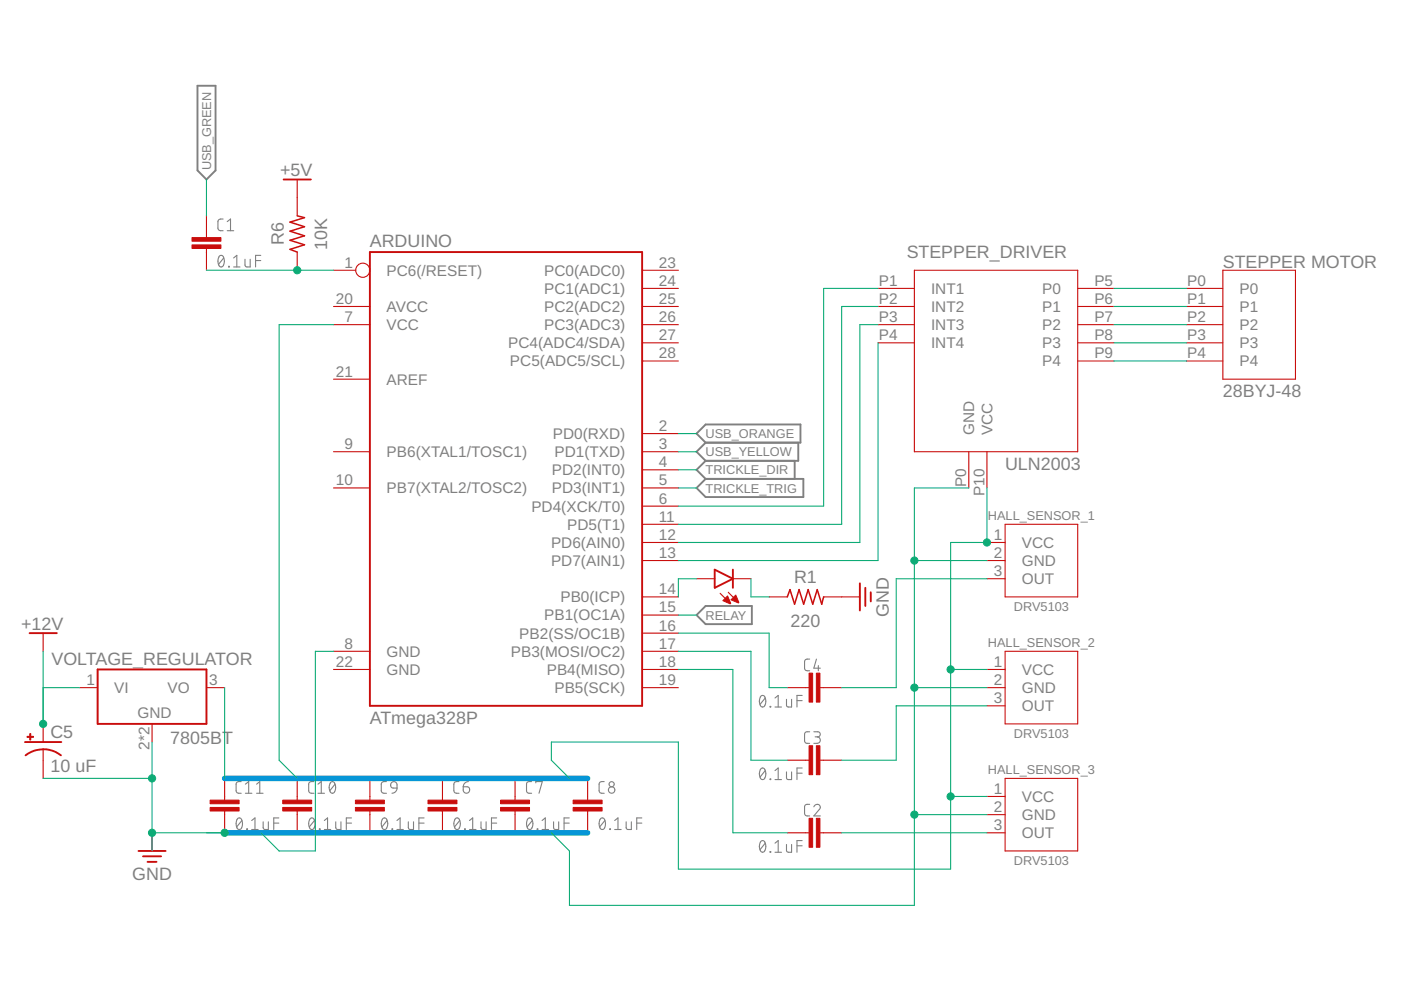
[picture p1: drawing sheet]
<svg xmlns="http://www.w3.org/2000/svg" width="297mm" height="210mm" viewBox="0 0 297 210" stroke-linecap="round" stroke-linejoin="round" font-family="sans-serif">
<g fill="none" stroke="#808080" stroke-width=".23">
<path d="M46.5 54.3a.57 .57 0 0 1 .6-.1 .57 .57 0 0 1 .4 .6 1.39 1.39 0 0 1-.6 1.8 1.49 1.49 0 0 1-.4-2.3zM47.3 46.4l-.9 .1-.2 .5v1.5l.4 .4h.7M47.4 54.7l-1.1 1.3M48.2 48.9h1.4M48.2 47l.7-.6v2.5M48.5 56.5l.1 .1zM49.5 56.6h1.4M49.5 54.7l.7-.6v2.5M51.9 55v1.2l.2 .3 .3 .1h.6v-1.6M54.2 55.2h1.1M55.3 54.1h-1.1v2.5M171.7 139.7l-.9 .1-.2 .5v1.5l.4 .4h.7"/>
<path d="M173.1 139.7l-.5 2h1.3M161.4 147.5a.69 .69 0 0 1 .8 .1 .69 .69 0 0 1 .1 .8 1.06 1.06 0 0 1-.8 1.5 1.74 1.74 0 0 1-.1-2.4zM162.2 148l-1.1 1.4M163.3 149.8l.1 .1zM164.3 148l.7-.6v2.5M164.3 149.9h1.4M166.8 148.3v1.3l.4 .3h.6v-1.6M169 148.5h1.1M170.1 147.4h-1.1v2.5M171.7 155.2h-.9l-.2 .5v1.5l.4 .4h.7M172.6 155.2h.8a.54 .54 0 0 1 .5 .5 .54 .54 0 0 1-.5 .5h-.6M173.2 156.2a.69 .69 0 0 1 .7 .7 .69 .69 0 0 1-.7 .7h-.6"/>
<path d="M173.5 141.1v1.1M50.4 173.5a.69 .69 0 0 1 .8 .1 .69 .69 0 0 1 .2 .7 1.04 1.04 0 0 1-.8 1.6 1.71 1.71 0 0 1-.2-2.4zM51.1 165.7l-.8 .1-.2 .5v1.5l.3 .3 .7 .1M51.3 174l-1.1 1.3M52 168.2h1.4M52 166.3l.7-.6v2.5M52.3 175.7l.2 .2zM53.4 175.9h1.3M53.4 174l.7-.6v2.5M54.4 168.2h1.4M54.4 166.3l.7-.6v2.5M55.8 174.2v1.4l.4 .3h.7v-1.7"/>
<path d="M58 174.5h1.1M59.1 173.4h-1.1v2.5M65.8 173.5a.69 .69 0 0 1 .8 .1 .69 .69 0 0 1 .2 .7 1.04 1.04 0 0 1-.8 1.6 1.71 1.71 0 0 1-.2-2.4zM66.5 165.7l-.8 .1-.3 .5 .2 1.7 .4 .2h.5M66.7 174l-1.1 1.3M67.4 168.2h1.4M67.4 166.3l.7-.6v2.5M67.7 175.7l.2 .2zM68.8 175.9h1.3M68.8 174l.6-.6v2.5M70.1 165.9a.59 .59 0 0 1 .6-.1 .59 .59 0 0 1 .4 .5 1.42 1.42 0 0 1-.6 1.9 1.53 1.53 0 0 1-.4-2.3zM71 166.3l-1.1 1.3"/>
<path d="M71.2 174.2v1.3l.1 .3 .3 .1h.7v-1.7M73.4 174.5h1.1M74.5 173.4h-1.1v2.5M81.1 173.6a.56 .56 0 0 1 .7-.1 .56 .56 0 0 1 .3 .6 1.38 1.38 0 0 1-.6 1.8 1.47 1.47 0 0 1-.4-2.3zM81.9 165.7l-.8 .1-.3 .5 .1 1.7 .5 .2h.5M82.1 174l-1.1 1.3M83 166a.68 .68 0 0 1 .7-.2 .68 .68 0 0 1 .5 .6v.7h-.8a.65 .65 0 0 1-.4-1.1zM83.1 175.7l.1 .2zM84.2 175.9h1.3M84.2 174l.6-.6v2.5M84.2 167.1l-.3 .8-.8 .3M86.6 174.2v1.3l.1 .3 .3 .1h.7v-1.7"/>
<path d="M88.8 174.5h1.1M89.9 173.4h-1.1v2.5M96.5 173.6a.58 .58 0 0 1 .7-.1 .58 .58 0 0 1 .3 .6 1.38 1.38 0 0 1-.6 1.8 1.23 1.23 0 0 1-.6-1.8zM97.3 165.7l-.8 .1-.3 .5 .1 1.7 .5 .2h.5M97.5 174l-1.1 1.3M98.2 166.8h.8a.68 .68 0 0 1 .6 .8 .68 .68 0 0 1-.7 .6 .68 .68 0 0 1-.7-.7zM98.5 175.7l.1 .2zM99.3 165.7l-.8 .4-.3 .7M99.5 175.9h1.4M99.5 174l.7-.6v2.5M102 174.2v1.4l.4 .3h.7v-1.7M104.2 174.5h1.1"/>
<path d="M105.3 173.4h-1.1v2.5M112 173.5a.69 .69 0 0 1 .8 .1 .69 .69 0 0 1 .2 .7 1.06 1.06 0 0 1-.8 1.6 1.71 1.71 0 0 1-.2-2.4zM112.7 165.7l-.9 .1-.2 .5 .1 1.7 .5 .2h.5M112.9 174l-1.1 1.3M113.6 166v-.3h1.4l-.7 2.5M113.9 175.7l.1 .2zM114.9 175.9h1.4M114.9 174l.7-.6v2.5M117.4 174.2v1.4l.4 .3h.6v-1.7M119.6 174.5h1.1M120.7 173.4h-1.1v2.5M127.4 173.5a.69 .69 0 0 1 .8 .1 .69 .69 0 0 1 .2 .7 1.04 1.04 0 0 1-.8 1.6 1.71 1.71 0 0 1-.2-2.4z"/>
<path d="M128.1 165.7l-.9 .1-.2 .5v1.5l.4 .3 .7 .1M128.2 174l-1.1 1.3M129.3 175.7l.1 .2zM130.3 175.9h1.4M130.3 174l.7-.6v2.5M132.8 174.2v1.4l.4 .3h.7v-1.7M135 174.5h1.1M136.1 173.4h-1.1v2.5M161.3 178.4l.1-.1a.69 .69 0 0 1 .7 .1 .69 .69 0 0 1 .2 .8 1.06 1.06 0 0 1-.8 1.5 1.76 1.76 0 0 1-.2-2.3zM161.3 163l.1-.1a.69 .69 0 0 1 .7 .1 .69 .69 0 0 1 .2 .8 1.06 1.06 0 0 1-.8 1.5 1.76 1.76 0 0 1-.2-2.3zM162.2 178.8l-1.1 1.3M162.2 163.4l-1.1 1.4"/>
<path d="M163.3 165.2l.1 .1zM164.3 178.8l.7-.6v2.5M164.3 163.4l.7-.6v2.5M164.3 165.3h1.4M166.8 179v1.4l.4 .3h.6v-1.7M166.8 163.7v1.3l.4 .3h.6v-1.6M169 179.3h1.1M169 163.9h1.1M170.1 162.8h-1.1v2.5M170.1 178.2h-1.1v2.5M171.7 170.5l-.7 .1-.4 .5v1.5l.4 .4h.7M172.6 171.1a.67 .67 0 0 1 .9-.5 .67 .67 0 0 1 .2 1l-1.1 1.4h1.3"/>
<path d="M163.3 180.6l.1 .1zM164.3 180.7h1.4"/>
<circle cx="129.7" cy="166.3" r=".54"/>
<circle cx="129.7" cy="167.5" r=".68"/>
</g>
<path d="M41.9 18.2h3.8v17.9l-1.9 2-1.9-2zM147.7 91.9l1.9-1.9h20.1v3.9h-20.1zM149.6 93.9l-1.9 1.9 1.9 1.9M149.6 97.7l-1.9 1.9 1.9 1.9M168.5 97.7v3.8M169.2 93.9v3.8h-19.6M149.6 101.5h20.7v3.9h-20.7l-1.9-1.9zM147.7 130.4l1.9-1.9h9.8v3.8h-9.8z" fill="none" stroke="#808080" stroke-width=".4"/>
<g fill="none" stroke="#c90d0c" stroke-width=".4">
<path d="M60.1 38.1h5.8M78.4 53.4h57.7v96.2h-57.7zM6.3 134.2h5.7M151.5 120.8l3.9 1.9-3.9 1.9zM155.4 120.8v3.8M182.3 123.7v5.7M183.5 124.6v3.9M184.6 125.6v1.9M5.3 157.3h7.7M20.7 141.9h23.1v11.6h-23.1zM5.4 160.1a6.1 6.1 0 0 1 7.5 0M29.4 180.4h5.7"/>
<path d="M30.3 181.6h3.9M31.3 182.7h1.9"/>
</g>
<g fill="none" stroke="#c90d0c" stroke-width=".23">
<path d="M63 38.1v7.7M43.8 45.8v4.6M43.8 52.7v4.6M63 53.4v3.9M70.7 57.3h4.7M136.1 57.3h7.7M193.9 57.3h34.6v38.5h-34.6zM259.3 57.3h15.4v23.1h-15.4zM70.7 68.8h7.7M70.7 65h7.7M136.1 68.8h7.7M136.1 65h7.7"/>
<path d="M136.1 76.5h7.7M136.1 72.7h7.7M136.1 61.2h7.7M186.2 68.8h7.7M186.2 65h7.7M186.2 72.7h7.7M186.2 61.2h7.7M228.5 68.8h7.7M228.5 65h7.7M228.5 76.5h7.7M228.5 72.7h7.7M228.5 61.2h7.7"/>
<path d="M251.6 68.8h7.7M251.6 65h7.7M251.6 76.5h7.7M251.6 72.7h7.7M251.6 61.2h7.7M70.7 95.8h7.7M70.7 80.4h7.7M136.1 95.8h7.7M136.1 99.6h7.7M136.1 91.9h7.7M205.4 95.8v7.7M209.3 95.8v7.7"/>
<path d="M70.7 103.5h7.7M136.1 103.5h7.7M136.1 118.9h7.7M136.1 115h7.7M136.1 111.2h7.7M136.1 107.3h7.7M209.3 118.9h3.8M209.3 115h3.8M213.1 111.2h15.4v15.4h-15.4zM9.1 134.2v3.9M70.7 138.1h7.7M136.1 138.1h7.7"/>
<path d="M136.1 134.2h7.7M136.1 130.4h7.7M136.1 126.6h7.7M147.7 122.7h3.8M152.7 125.8l2.1 2.1M154.4 125.6l2.1 2.1M155.4 122.7h3.8M163.1 126.6h3.8M174.6 126.6h7.7M209.3 122.7h3.8M213.1 138.1h15.4v15.4h-15.4zM9.1 153.5v3.8"/>
<path d="M9.1 158.9v6.1M16.8 145.8h3.9M32.2 153.5v3.8M43.8 145.8h3.8M70.7 141.9h7.7M136.1 145.8h7.7M136.1 141.9h7.7M166.9 145.8h4.6M173.8 145.8h4.7M209.3 145.8h3.8M209.3 141.9h3.8M209.3 149.6h3.8"/>
<path d="M32.2 176.6v3.8M47.6 165v4.7M47.6 172v4.6M63 165v4.7M63 172v4.6M78.4 165v4.7M78.4 172v4.6M93.8 165v4.7M93.8 172v4.6M109.2 165v4.7M109.2 172v4.6M124.6 165v4.7"/>
<path d="M124.6 172v4.6M166.9 176.6h4.6M166.9 161.2h4.6M173.8 176.6h4.7M173.8 161.2h4.7M209.3 168.9h3.8M209.3 172.7h3.8M209.3 176.6h3.8M213.1 165h15.4v15.4h-15.4z"/>
<circle cx="76.9" cy="57.3" r="1.5"/>
</g>
<g fill="#c90d0c" stroke="#c90d0c" stroke-width=".21">
<path d="M40.7 51.9h6.1v.8h-6.1z"/>
<path d="M40.7 50.4h6.1v.7h-6.1z"/>
<path d="M173.1 173.5h.7v6.1h-.7z"/>
<path d="M171.5 173.5h.8v6.1h-.8z"/>
<path d="M173.1 158.1h.7v6.2h-.7z"/>
<path d="M171.5 158.1h.8v6.2h-.8z"/>
<path d="M173.1 142.7h.7v6.2h-.7z"/>
<path d="M171.5 142.7h.8v6.2h-.8z"/>
<path d="M5.7 156.1h1.4v.2h-1.4z"/>
<path d="M6.3 155.6h.2v1.3h-.2z"/>
<path d="M90.7 171.2h6.2v.8h-6.2z"/>
<path d="M90.7 169.7h6.2v.7h-6.2z"/>
<path d="M106.1 171.2h6.2v.8h-6.2z"/>
<path d="M106.1 169.7h6.2v.7h-6.2z"/>
<path d="M121.5 171.2h6.2v.8h-6.2z"/>
<path d="M121.5 169.7h6.2v.7h-6.2z"/>
<path d="M75.4 171.2h6.1v.8h-6.1z"/>
<path d="M75.4 169.7h6.1v.7h-6.1z"/>
<path d="M59.9 171.2h6.2v.8h-6.2z"/>
<path d="M59.9 169.7h6.2v.7h-6.2z"/>
<path d="M44.6 171.2h6.1v.8h-6.1z"/>
<path d="M44.6 169.7h6.1v.7h-6.1z"/>
</g>
<path d="M63 45.8l1.6 .3-3.1 1 3.1 1-3.1 .9 3.1 1-3.1 .9 3.1 1-3.1 1 1.5 .5M166.9 126.6l.6-1.6 1 3.1 .9-3.1 1 3.1 .9-3.1 1 3.1 1-3.1 .9 3.1 .4-1.5" fill="none" stroke="#c90d0c" stroke-width=".32"/>
<g fill="#c90d0c" stroke="#c90d0c" stroke-width=".21">
<path d="M153.2 127.4l1.1-1 .6 1.5-.1 .1z" fill-rule="evenodd"/>
<path d="M155 127.2l1-1 .7 1.5-.1 .1z" fill-rule="evenodd"/>
</g>
<path d="M47.6 165h77M47.6 176.6h77" fill="none" stroke="#0696d7" stroke-width="1.2"/>
<g fill="none" stroke="#0dab76" stroke-width=".23">
<path d="M43.8 38.1v7.7M43.8 57.3h26.9M70.7 68.8h-11.5v92.4l3.8 3.8M186.2 68.8h-3.9v46.2h-38.5M186.2 61.2h-11.6v46.1h-30.8M186.2 65h-7.7v46.2h-34.7M186.2 72.7v46.2h-42.4M236.2 68.8h15.4M236.2 61.2h15.4M236.2 65h15.4M236.2 72.7h15.4M236.2 76.5h15.4"/>
<path d="M143.8 91.9h3.9M143.8 95.8h3.9M143.8 99.6h3.9M143.8 103.5h3.9M193.9 118.9h15.4M205.4 103.5h-11.5v88.5h-73.2v-11.6l-3.8-3.8M209.3 103.5v11.5h-7.8v69.3h-57.7v-27h-26.9v3.9l3.8 3.8M9.1 138.1v15.4M70.7 138.1h-3.8v42.3h-7.7l-3.9-3.8M143.8 134.2h19.3v11.6h3.8M143.8 138.1h15.4v23.1h7.7M143.8 130.4h3.9"/>
<path d="M147.7 122.7h-3.9v3.9M159.2 122.7v3.9h3.9M209.3 122.7h-19.3v23.1h-11.5M9.1 145.8h7.7M32.2 157.3v23.1M47.6 145.8v19.2M143.8 141.9h11.6v34.7h11.5M193.9 145.8h15.4M201.5 141.9h7.8M209.3 149.6h-19.3v11.6h-11.5M9.1 165h23.1M32.2 176.6h15.4"/>
<path d="M178.5 176.6h30.8M193.9 172.7h15.4M201.5 168.9h7.8"/>
</g>
<g fill="#0dab76" stroke="#0dab76" stroke-width=".21">
<circle cx="63" cy="57.3" r=".76"/>
<circle cx="201.5" cy="168.9" r=".76"/>
<circle cx="201.5" cy="141.9" r=".76"/>
<circle cx="209.3" cy="115" r=".76"/>
<circle cx="193.9" cy="172.7" r=".76"/>
<circle cx="193.9" cy="145.8" r=".76"/>
<circle cx="193.9" cy="118.9" r=".76"/>
<circle cx="32.2" cy="176.6" r=".76"/>
<circle cx="32.2" cy="165" r=".76"/>
<circle cx="47.6" cy="176.6" r=".76"/>
<circle cx="9.1" cy="153.5" r=".76"/>
</g>
<g font-size="3.8" fill="#808080">
<text x="59.4" y="37.3">+5V</text>
<text x="60.2" y="52" transform="rotate(-90 60.2 52)">R6</text>
<text x="69.4" y="53" transform="rotate(-90 69.4 53)">10K</text>
<text x="78.4" y="52.3">ARDUINO</text>
<text x="192.2" y="54.8">STEPPER_DRIVER</text>
<text x="259.3" y="56.9">STEPPER MOTOR</text>
<text x="259.3" y="84.2">28BYJ-48</text>
<text x="213.1" y="99.6">ULN2003</text>
<text x="168.4" y="123.7">R1</text>
<text x="188.5" y="130.7" transform="rotate(-90 188.5 130.7)">GND</text>
<text x="4.5" y="133.5">+12V</text>
<text x="167.6" y="132.9">220</text>
<text x="10.9" y="141.1">VOLTAGE_REGULATOR</text>
<text x="78.4" y="153.5">ATmega328P</text>
<text x="10.7" y="156.4">C5</text>
<text x="36.1" y="157.7">7805BT</text>
<text x="10.7" y="163.7">10 uF</text>
<text x="28" y="186.6">GND</text>
</g>
<g font-size="3.3" fill="#808080">
<text x="73.1" y="56.8">1</text>
<text x="82" y="58.5">PC6(/RESET)</text>
<text x="115.4" y="58.4">PC0(ADC0)</text>
<text x="139.7" y="56.8">23</text>
<text x="71.2" y="64.5">20</text>
<text x="115.4" y="62.3">PC1(ADC1)</text>
<text x="139.7" y="64.5">25</text>
<text x="139.7" y="60.6">24</text>
<text x="186.3" y="60.6">P1</text>
<text x="186.3" y="64.5">P2</text>
<text x="197.4" y="62.3">INT1</text>
<text x="220.9" y="62.3">P0</text>
<text x="232" y="60.6">P5</text>
<text x="232" y="64.5">P6</text>
<text x="251.7" y="60.6">P0</text>
<text x="251.7" y="64.5">P1</text>
<text x="262.8" y="62.3">P0</text>
<text x="73.1" y="68.3">7</text>
<text x="82" y="70">VCC</text>
<text x="82" y="66.1">AVCC</text>
<text x="115.4" y="70">PC3(ADC3)</text>
<text x="115.4" y="66.1">PC2(ADC2)</text>
<text x="139.7" y="68.3">26</text>
<text x="186.3" y="68.3">P3</text>
<text x="197.4" y="66.1">INT2</text>
<text x="197.4" y="70">INT3</text>
<text x="220.9" y="66.1">P1</text>
<text x="220.9" y="70">P2</text>
<text x="232" y="68.3">P7</text>
<text x="251.7" y="68.3">P2</text>
<text x="262.8" y="66.1">P1</text>
<text x="262.8" y="70">P2</text>
<text x="107.8" y="73.8">PC4(ADC4/SDA)</text>
<text x="108.1" y="77.7">PC5(ADC5/SCL)</text>
<text x="139.7" y="76">28</text>
<text x="139.7" y="72.1">27</text>
<text x="186.3" y="72.1">P4</text>
<text x="197.4" y="73.8">INT4</text>
<text x="220.9" y="73.8">P3</text>
<text x="220.9" y="77.7">P4</text>
<text x="232" y="72.1">P8</text>
<text x="232" y="76">P9</text>
<text x="251.7" y="72.1">P3</text>
<text x="251.7" y="76">P4</text>
<text x="262.8" y="73.8">P3</text>
<text x="262.8" y="77.7">P4</text>
<text x="71.2" y="79.8">21</text>
<text x="82" y="81.5">AREF</text>
<text x="73.1" y="95.2">9</text>
<text x="117.2" y="93.1">PD0(RXD)</text>
<text x="139.7" y="95.2">3</text>
<text x="139.7" y="91.4">2</text>
<text x="206.6" y="92.2" transform="rotate(-90 206.6 92.2)">GND</text>
<text x="210.4" y="92.2" transform="rotate(-90 210.4 92.2)">VCC</text>
<text x="82" y="96.9">PB6(XTAL1/TOSC1)</text>
<text x="117" y="100.8">PD2(INT0)</text>
<text x="117.6" y="96.9">PD1(TXD)</text>
<text x="139.7" y="99.1">4</text>
<text x="71.2" y="102.9">10</text>
<text x="82" y="104.6">PB7(XTAL2/TOSC2)</text>
<text x="117" y="104.6">PD3(INT1)</text>
<text x="139.7" y="106.8">6</text>
<text x="139.7" y="102.9">5</text>
<text x="204.9" y="103.3" transform="rotate(-90 204.9 103.3)">P0</text>
<text x="208.7" y="105.1" transform="rotate(-90 208.7 105.1)">P10</text>
<text x="112.7" y="108.5">PD4(XCK/T0)</text>
<text x="120.3" y="112.3">PD5(T1)</text>
<text x="139.7" y="110.6">11</text>
<text x="116.8" y="116.2">PD6(AIN0)</text>
<text x="139.7" y="118.3">13</text>
<text x="139.7" y="114.5">12</text>
<text x="210.7" y="114.5">1</text>
<text x="210.7" y="118.3">2</text>
<text x="216.6" y="116.2">VCC</text>
<text x="116.8" y="120">PD7(AIN1)</text>
<text x="210.7" y="122.2">3</text>
<text x="216.6" y="120">GND</text>
<text x="216.6" y="123.9">OUT</text>
<text x="115.4" y="131.6">PB1(OC1A)</text>
<text x="118.8" y="127.7">PB0(ICP)</text>
<text x="139.7" y="129.9">15</text>
<text x="139.7" y="126">14</text>
<text x="73.1" y="137.6">8</text>
<text x="110.1" y="135.4">PB2(SS/OC1B)</text>
<text x="139.7" y="137.6">17</text>
<text x="139.7" y="133.7">16</text>
<text x="71.2" y="141.4">22</text>
<text x="82" y="139.3">GND</text>
<text x="82" y="143.1">GND</text>
<text x="108.3" y="139.2">PB3(MOSI/OC2)</text>
<text x="115.9" y="143.1">PB4(MISO)</text>
<text x="139.7" y="141.4">18</text>
<text x="210.7" y="141.4">1</text>
<text x="216.6" y="143.1">VCC</text>
<text x="18.3" y="145.3">1</text>
<text x="24.2" y="146.9">VI</text>
<text x="35.5" y="146.9">VO</text>
<text x="44.3" y="145.3">3</text>
<text x="117.5" y="146.9">PB5(SCK)</text>
<text x="139.7" y="145.3">19</text>
<text x="210.7" y="145.3">2</text>
<text x="210.7" y="149.1">3</text>
<text x="216.6" y="146.9">GND</text>
<text x="29.2" y="152.3">GND</text>
<text x="216.6" y="150.8">OUT</text>
<text x="31.7" y="158.9" transform="rotate(-90 31.7 158.9)">2*2</text>
<text x="210.7" y="168.3">1</text>
<text x="210.7" y="172.2">2</text>
<text x="216.6" y="170">VCC</text>
<text x="216.6" y="173.9">GND</text>
<text x="210.7" y="176">3</text>
<text x="216.6" y="177.7">OUT</text>
</g>
<g font-size="2.7" fill="#808080">
<text x="44.7" y="36.1" transform="rotate(-90 44.7 36.1)">USB_GREEN</text>
<text x="149.6" y="92.9">USB_ORANGE</text>
<text x="149.6" y="96.7">USB_YELLOW</text>
<text x="149.6" y="100.6">TRICKLE_DIR</text>
<text x="149.6" y="104.4">TRICKLE_TRIG</text>
<text x="209.5" y="110.2">HALL_SENSOR_1</text>
<text x="149.6" y="131.4">RELAY</text>
<text x="215" y="129.4">DRV5103</text>
<text x="209.5" y="137.1">HALL_SENSOR_2</text>
<text x="215" y="156.4">DRV5103</text>
<text x="209.5" y="164.1">HALL_SENSOR_3</text>
<text x="215" y="183.3">DRV5103</text>
</g>
</svg>
